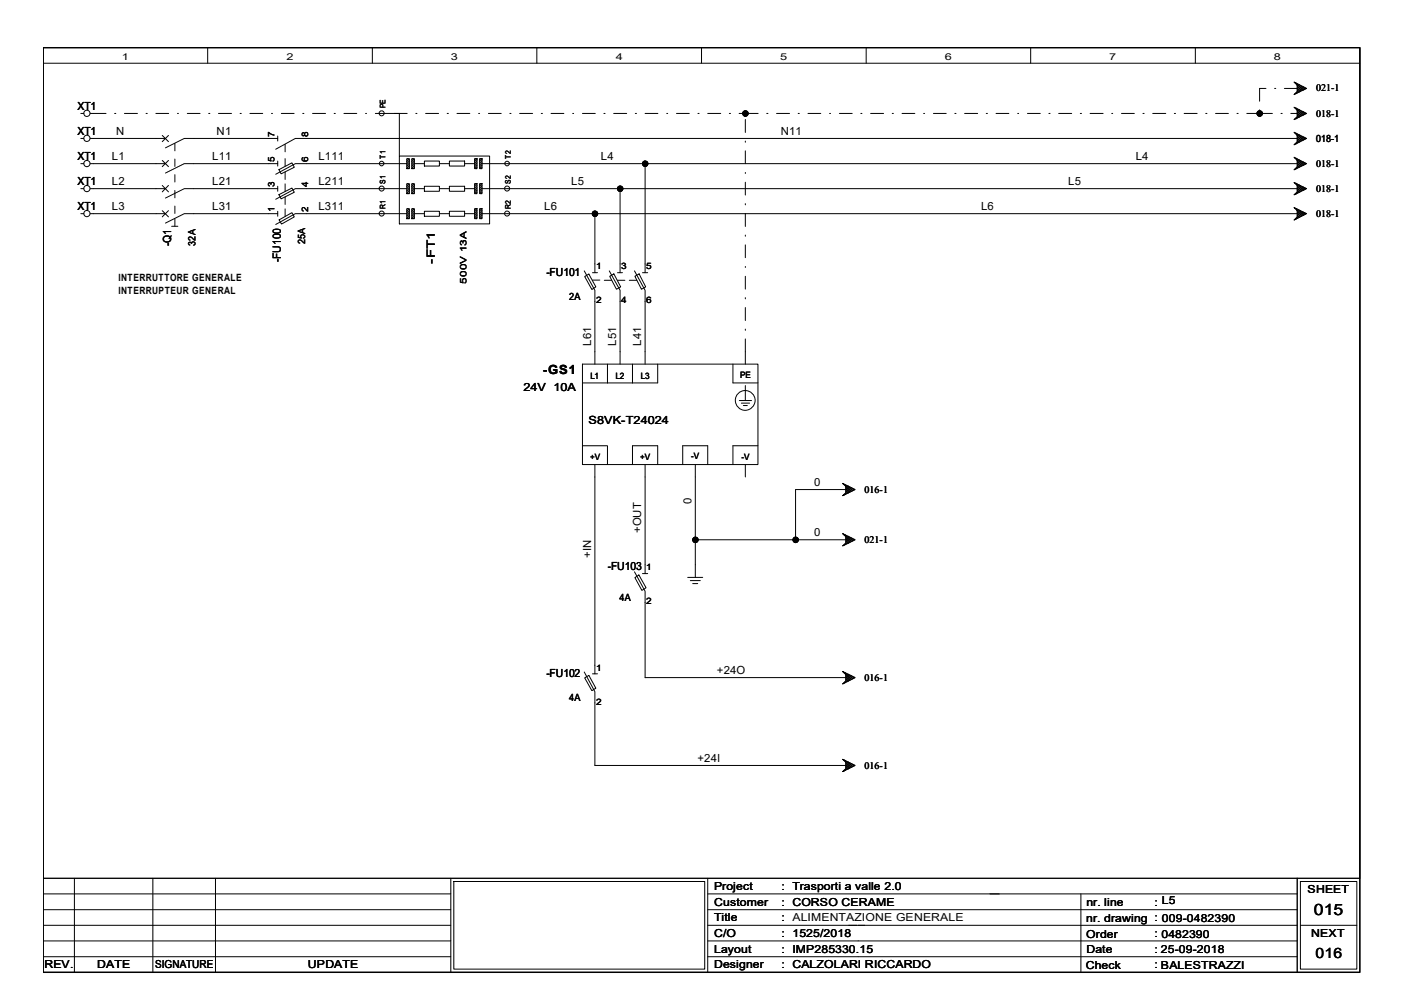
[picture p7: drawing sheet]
<svg xmlns="http://www.w3.org/2000/svg" width="297mm" height="210mm" viewBox="0 0 297 210" stroke-linecap="round" stroke-linejoin="round" font-family="sans-serif">
<path d="M9.1 10.1h278.6v195.6h-278.6zM274.4 185.8v19.9" fill="none" stroke="#000" stroke-width=".3"/>
<g fill="none" stroke="#000" stroke-width=".21">
<path d="M9.1 10.1h278.6v195.6h-278.6zM9.1 10.1h278.6v175.7h-278.6zM9.1 13.4h278.6M43.9 10.1v3.3M78.8 10.1v3.3M113.6 10.1v3.3M148.4 10.1v3.3M183.3 10.1v3.3M218.1 10.1v3.3M252.9 10.1v3.3M267.8 18.7h-1.3v2.7M269.7 18.7h.2"/>
<path d="M271.7 18.7h2.7M273.8 17.4l2.6 1.3-2.6 1.3 .6-.7v-1.3zM273.9 19.9h.1M273.9 17.4v.1M274.1 17.7l.1-.1 1.5 1.5 .5-.5M274.3 19.5l.1 .2M274.4 18.5l.5-.6 1 1.1M274.4 17.7l-.1 .2M274.4 18.2l1 1M274.4 18.6l.8 .7M274.4 19.3l.3 .3M274.7 17.8l-.3 .3"/>
<path d="M275.2 18.1l-.8 .7M275.4 18.2l-1 1M275.9 18.5l-1 .9-.5-.4M276.2 18.8l-.5-.5-1.5 1.5-.1-.1M17.1 39.9h.6M17.1 34.6h.6M17.1 29.3h.6M17.1 24h.6M19.1 39.9h15.9M19.1 34.6h15.9M19.1 29.3h15.9M19.1 24h3.3"/>
<path d="M24.3 24h.2M26.3 24h2.8M30.9 24h.3M33 24h2.7M34.3 39.2l1.3 1.4M34.3 34l1.3 1.3M34.3 28.7l1.3 1.3M35.6 39.2l-1.3 1.4M35.6 34l-1.3 1.3M35.6 28.7l-1.3 1.3M37 30.4v1.5M37 33.7v1.5"/>
<path d="M37 37v1.5M37.5 24h.3M39.6 24h2.7M44.2 24h.2M46.2 24h2.8M50.8 24h.3M52.9 24h2.7M57.4 24h.3M58.8 39.9h-19.8l-4 2M58.8 34.6h-19.8l-4 2M58.8 29.3h-19.8l-4 2M58.8 28.8v1"/>
<path d="M58.8 34.1v1M58.8 39.4v1.1M59 35.9l2.8-1.4 .5 .9-2.8 1.4zM59.5 24h2.7M60.3 30.6v1.5M60.3 33.6v1.5M60.3 36.4v1.6M60.3 38.9v1.6M64 24h.3M66.1 24h2.8M70.7 24h.2M72.8 24h2.7"/>
<path d="M77.3 24h.3M79.4 24h6.7M84.5 33h19.1v14.4h-19.1zM84.5 24v9M86.1 39.9h-23.6l-4.2 2.3M86.1 34.6h-23.6l-4.2 2.3M86.1 38.9h.5v2.1h-.5zM86.1 33.6h.5v2.1h-.5zM86.1 39.1l.5 .5M86.1 39.5l.5 .5M86.1 39.8l.5 .5M86.1 33.8l.5 .5"/>
<path d="M86.1 34.2l.5 .5M86.1 34.5l.5 .6M86.1 34.9l.5 .5M86.1 35.3l.4 .4M86.1 35.6v.1M86.2 38.9l.4 .3M86.2 33.6l.4 .4M87.1 38.9h.6v2.1h-.6zM87.1 33.6h.6v2.1h-.6zM87.1 39.1l.6 .5M87.1 39.5l.6 .5M87.1 39.8l.6 .5"/>
<path d="M87.1 33.8l.6 .5M87.1 34.2l.6 .5M87.1 34.5l.6 .6M87.1 34.9l.6 .5M87.1 35.3l.4 .4M87.1 35.6l.1 .1M87.3 38.9l.4 .3M87.3 33.6l.4 .4M87.7 39.9h2.1M87.7 34.6h2.1M88 24h.2M89.8 39.4h3.2v1.1h-3.2z"/>
<path d="M89.8 34.1h3.2v1h-3.2zM90 24h2.8M93 39.9h2.1M93 34.6h2.1M94.6 24h.3M95.1 34.1h3.2v1h-3.2zM95.1 39.4h3.2v1.1h-3.2zM96.7 24h2.7M98.3 39.9h2.1M98.3 34.6h2.1M100.4 33.6h.5v2.1h-.5zM100.4 38.9h.5v2.1h-.5z"/>
<path d="M100.4 33.8l.5 .5M100.4 35.3l.4 .4M100.4 34.9l.5 .6M100.4 34.5l.5 .6M100.4 34.2l.5 .5M100.4 39.9l.5 .5M100.4 39.5l.5 .5M100.4 39.1l.5 .5M100.5 33.6l.4 .4M100.5 38.9l.4 .3M100.9 33.6h.1M100.9 38.9h.1"/>
<path d="M101.3 24h.2M101.5 33.6h.5v2.1h-.5zM101.5 38.9h.5v2.1h-.5zM101.5 35.3l.4 .4M101.5 34.9l.5 .6M101.5 34.5l.5 .6M101.5 34.2l.5 .5M101.5 33.8l.5 .5M101.5 39.9l.5 .5M101.5 39.5l.5 .5M101.5 39.1l.5 .5M101.6 33.6l.4 .4"/>
<path d="M101.6 38.9l.4 .3M102 33.6h.1M102 39.9h172.4M102 34.6h172.4M102 38.9h.1M103.3 24h2.7M107.9 24h.2M109.9 24h2.8M114.5 24h.3M116.6 24h2.7M121.2 24h.2M123.2 24h2.7"/>
<path d="M127.8 24h.2M129.8 24h2.8M131.2 39.9v17.8M134.4 24h.3M136.5 34.6v23.1M136.5 24h2.7M141.1 24h.2M143.1 24h2.7M147.7 24h.2M149.7 24h2.8M154.3 24h.3M156.4 24h4"/>
<path d="M157.7 24v.3M157.7 25.3v2.7M157.7 29.8v.3M157.7 31.9v2.7M157.7 36.5v.2M157.7 38.6v2.7M162.2 24h.3M164.3 24h2.7M168.9 24h.2M170.9 24h2.7M175.5 24h.2M177.6 24h2.7"/>
<path d="M182.1 24h.3M184.2 24h2.7M188.8 24h.2M190.8 24h2.7M195.4 24h.2M197.5 24h2.7M202 24h.3M204.1 24h2.7M208.7 24h.2M210.7 24h2.7M215.3 24h.2M217.4 24h2.7"/>
<path d="M221.9 24h.3M224 24h2.7M228.6 24h.2M230.6 24h2.8M235.2 24h.2M237.3 24h2.7M241.8 24h.3M243.9 24h2.7M248.5 24h.2M250.5 24h2.8M255.1 24h.3M257.2 24h2.7"/>
<path d="M261.7 24h.3M263.8 24h5.4M266.5 23.2v.3M266.5 23.7v.3M271 24h.3M273.1 24h1.3M273.8 33.3l2.6 1.3-2.6 1.3 .6-.6v-1.3zM273.8 38.6l2.6 1.3-2.6 1.3 .6-.6v-1.4zM273.8 22.7l2.6 1.3-2.6 1.3 .6-.6v-1.4zM273.8 28l2.6 1.3-2.6 1.3 .6-.6v-1.3zM273.9 35.8v.1M273.9 38.7h.1"/>
<path d="M273.9 25.2v.1M273.9 30.5v.1M273.9 33.4h.1M273.9 22.7v.1M273.9 28.1h.1M274.1 33.6l.1-.1 1.5 1.5 .5-.5M274.1 38.9l.1-.1 1.5 1.5 .5-.5M274.1 23l.1-.1 1.5 1.5 .5-.5M274.1 28.3l.1-.1 1.5 1.5 .5-.5M274.3 35.4l.1 .2M274.3 24.8l.1 .2M274.3 30.1l.1 .2"/>
<path d="M274.4 29.3h-211.9l-4.2 2.3M274.4 34.4l.5-.5 1 1M274.4 33.6l-.1 .2M274.4 34.1l1 1M274.4 34.5l.8 .7M274.4 35.3l.3 .2M274.4 39.7l.5-.5 1 1M274.4 38.9l-.1 .2M274.4 39.4l1 1M274.4 39.8l.8 .8M274.4 23.7l.5-.5 1 1.1M274.4 23l-.1 .2"/>
<path d="M274.4 23.5l1 1M274.4 23.9l.8 .7M274.4 24.6l.3 .3M274.4 29l.5-.4 1 .9M274.4 28.3l-.1 .2M274.4 28.8l1 1M274.4 29.2l.8 .7M274.4 29.9l.3 .3M274.7 33.7l-.3 .3M274.7 39l-.3 .3M274.7 23.1l-.3 .3M274.7 28.4l-.3 .3"/>
<path d="M275.2 34l-.8 .7M275.2 39.3l-.8 .7M275.2 23.4l-.8 .7M275.2 28.7l-.8 .7M275.4 34.1l-1 1M275.4 39.4l-1 1M275.4 23.5l-1 1M275.4 28.8l-1 1M275.9 34.4l-1 .9-.5-.4M275.9 39.7l-1 1-.5-.5M275.9 23.7l-1 1.1-.5-.5M275.9 29l-1 1.1-.5-.5"/>
<path d="M276.2 34.8l-.5-.6-1.5 1.5-.1-.1M276.2 24.1l-.5-.5-1.5 1.5-.1-.1M276.2 29.4l-.5-.4-1.5 1.4h-.1M17.1 45.2h.6M19.1 45.2h15.9M34.3 44.6l1.3 1.3M35.6 44.6l-1.3 1.3M36.3 47.9h1.3M37 40.3v1.6M37 43.6v1.6M37 46.3v1.6M58.8 45.2h-19.8l-4 2"/>
<path d="M58.8 44.7v1.1M59 41.2l2.8-1.4 .5 .9-2.8 1.4zM59.1 46.5l2.7-1.5 .5 .9-2.7 1.5zM60.3 41.7v1.6M60.3 44.2v1.6M86.1 45.2h-23.6l-4.2 2.3M86.1 44.2h.5v2.1h-.5zM86.1 44.4l.5 .5M86.1 44.7l.5 .6M86.1 45.1l.5 .6M86.1 45.5l.5 .6M86.1 45.9l.4 .4"/>
<path d="M86.1 46.3h.1M86.1 40.2l.5 .5M86.1 40.6l.4 .4M86.1 40.9v.1M86.2 44.2l.4 .3M87.1 44.2h.6v2.1h-.6zM87.1 46.3h.1M87.1 44.4l.6 .5M87.1 44.7l.6 .6M87.1 45.1l.6 .6M87.1 45.5l.6 .6M87.1 45.9l.4 .4"/>
<path d="M87.1 40.2l.6 .5M87.1 40.6l.4 .4M87.1 40.9l.1 .1M87.3 44.2l.4 .3M87.7 45.2h2.1M89.8 44.7h3.2v1.1h-3.2zM93 45.2h2.1M95.1 44.7h3.2v1.1h-3.2zM98.3 45.2h2.1M100.4 44.2h.5v2.1h-.5zM100.4 40.6l.4 .4M100.4 40.2l.5 .6"/>
<path d="M100.4 45.9l.4 .4M100.4 45.6l.5 .5M100.4 45.2l.5 .5M100.4 44.8l.5 .5M100.4 44.4l.5 .6M100.5 44.2l.4 .4M100.9 44.2h.1M101.5 44.2h.5v2.1h-.5zM101.5 40.6l.4 .4M101.5 40.2l.5 .6M101.5 45.9l.4 .4M101.5 45.6l.5 .5"/>
<path d="M101.5 45.2l.5 .5M101.5 44.8l.5 .5M101.5 44.4l.5 .6M101.6 44.2l.4 .4M102 45.2h172.4M102 44.2h.1M123.6 57.3l2.3 4.1v15.6M123.7 58.5l.9-.5 1.5 2.7-.9 .6zM125.3 59.3h1.6M125.3 57.7h1.1M125.9 45.2v12.5M127.8 59.3h1.6"/>
<path d="M128.9 57.3l2.3 4.1v15.6M129 58.5l.9-.5 1.4 2.7-.9 .5zM130.6 59.3h1.6M130.6 57.7h1.1M133.1 59.3h1.6M134.2 57.3l2.3 4.1v15.6M134.3 58.5l.9-.5 1.4 2.7-.9 .5zM135.9 57.7h1.1M157.7 43.1v.2M157.7 45.2v2.7M157.7 49.7v.3M157.7 51.8v2.7"/>
<path d="M157.7 56.4v.2M157.7 58.5v2.7M273.8 43.9l2.6 1.3-2.6 1.4 .6-.7v-1.3zM273.9 41.1v.1M273.9 46.4v.1M273.9 44h.1M274.1 44.2l.1-.1 1.5 1.5 .5-.5M274.3 40.8l.1 .1M274.3 46.1l.1 .1M274.4 40.6l.3 .2M274.4 45l.5-.5 1 1M274.4 44.2l-.1 .2"/>
<path d="M274.4 44.7l1 1M274.4 45.1l.8 .7M274.4 45.8l.3 .3M274.7 44.4l-.3 .2M275.2 44.6l-.8 .7M275.4 44.7l-1 1M275.9 45l-1 1-.5-.5M276.2 45.3l-.5-.4-1.5 1.5-.1-.1M276.2 40l-.5-.5-1.5 1.6-.1-.2M123.2 77h37.2v21.3h-37.2zM128.5 77v4M133.8 77v4"/>
<path d="M139.1 77v4h-15.9M155.1 77v4h5.3M157.7 63v.2M157.7 65.1v2.7M157.7 69.6v.3M157.7 71.7v5.3M123.2 94.3h5.3v4M125.9 98.3v44.3M133.8 98.3v-4h5.3v4M136.5 98.3v23.1M144.4 98.3v-4h5.3v4M147.1 98.3v23.9"/>
<path d="M156.4 84.8h2.6M156.8 85.3h1.8M157.3 85.8h.8M157.7 81.6v3.2M157.7 98.3v2.6M160.4 94.3h-5.3v4M147.1 114.2h31.8M178.3 112.9l2.6 1.3-2.6 1.3 .6-.6v-1.4zM178.3 102.3l2.6 1.3-2.6 1.3 .6-.6v-1.4zM178.4 115.4h.1M178.4 104.8v.1M178.4 112.9v.1"/>
<path d="M178.4 102.4h.1M178.6 113.2l.1-.1 1.5 1.5 .5-.5M178.6 102.6l.1-.1 1.5 1.5 .5-.5M178.8 115.1l.1 .1M178.8 104.4l.1 .2M178.9 113.2l-.1 .2M178.9 102.6l-.1 .1M178.9 103.6h-10.6v10.6M178.9 114l.5-.5 1 1M178.9 113.7l1 1M178.9 114.1l.8 .8M178.9 114.9l.3 .2"/>
<path d="M178.9 103.3l.5-.5 1 1M178.9 103.1l1 1M178.9 103.5l.8 .7M178.9 104.2l.3 .3M179.2 113.3l-.3 .3M179.2 102.7l-.3 .3M179.7 113.6l-.8 .7M179.7 103l-.8 .7M179.9 113.7l-1 1M179.9 103.1l-1 1M180.4 114l-1 1-.5-.5M180.4 103.3l-1 1.1-.5-.6"/>
<path d="M180.7 114.3l-.5-.5-1.5 1.5-.1-.1M180.7 103.7l-.5-.5-1.5 1.5-.1-.1M134.2 121l2.3 4.1v18.3h42.4M134.3 122.2l.9-.5 1.5 2.7-.9 .5zM135.9 121.4h1.1M145.5 122.2h3.2M146 122.9h2.2M146.6 123.5h1M123.6 142.2l2.3 4.1v15.7h53M123.7 143.4l.9-.5 1.5 2.7-.9 .5zM125.3 142.6h1.1M178.3 142.1l2.6 1.3-2.6 1.3 .6-.6v-1.4z"/>
<path d="M178.4 144.6v.1M178.4 142.2h.1M178.6 142.4l.1-.1 1.5 1.5 .5-.5M178.8 144.2l.1 .2M178.9 142.4l-.1 .1M178.9 143.1l.5-.4 1 .9M178.9 142.9l1 1M178.9 143.3l.8 .7M178.9 144l.3 .3M179.2 142.5l-.3 .2M179.7 142.7l-.8 .8M179.9 142.9l-1 1"/>
<path d="M180.4 143.1l-1 1-.5-.5M180.7 143.5l-.5-.5-1.5 1.5-.1-.1M178.3 160.7l2.6 1.3-2.6 1.3 .6-.7v-1.3zM178.4 163.2h.1M178.4 160.7h.1M178.6 161l.1-.2 1.5 1.5 .5-.5M178.8 162.8l.1 .2M178.9 161l-.1 .1M178.9 161.7l.5-.5 1 1M178.9 161.5l1 1M178.9 161.8l.8 .8M178.9 162.6l.3 .3"/>
<path d="M179.2 161.1l-.3 .2M179.7 161.3l-.8 .8M179.9 161.5l-1 .9M180.4 161.7l-1 1-.5-.5M180.7 162.1l-.5-.5-1.5 1.5-.1-.1M9.1 185.8h278.6M9.1 195.8h86.3M9.1 199.1h86.3M9.1 192.5h86.3M9.1 189.1h86.3M15.7 185.8v19.9M32.3 185.8v19.9"/>
<path d="M45.6 185.8v19.9M95.4 185.8v19.9M96 186.5h53.1v18.6h-53.1zM149.7 185.8v19.9M149.7 195.8h124.7M149.7 199.1h124.7M149.7 192.5h124.7M149.7 189.1h124.7M228.7 189.1v16.6M275.1 186.5h12v18.6h-12zM275.1 195.8h12M9.1 202.4h86.3"/>
<path d="M149.7 202.4h124.7"/>
<circle cx="18.4" cy="34.6" r=".66"/>
<circle cx="18.4" cy="24" r=".66"/>
<circle cx="18.4" cy="29.3" r=".66"/>
<circle cx="18.4" cy="39.9" r=".66"/>
<circle cx="80.7" cy="24" r=".54"/>
<circle cx="80.7" cy="39.9" r=".54"/>
<circle cx="80.7" cy="34.6" r=".49"/>
<circle cx="107.3" cy="39.9" r=".54"/>
<circle cx="107.3" cy="34.6" r=".49"/>
<circle cx="131.2" cy="39.9" r=".57"/>
<circle cx="136.5" cy="34.6" r=".57"/>
<circle cx="157.7" cy="24" r=".57"/>
<circle cx="266.5" cy="24" r=".57"/>
<circle cx="18.4" cy="45.2" r=".66"/>
<circle cx="80.7" cy="45.2" r=".54"/>
<circle cx="107.3" cy="45.2" r=".54"/>
<circle cx="125.9" cy="45.2" r=".57"/>
<circle cx="157.7" cy="84.7" r="2.1"/>
<circle cx="147.1" cy="114.2" r=".57"/>
<circle cx="168.3" cy="114.2" r=".57"/>
</g>
<g fill="#000">
<circle cx="131.2" cy="39.9" r=".57"/>
<circle cx="136.5" cy="34.6" r=".57"/>
<circle cx="157.7" cy="24" r=".57"/>
<circle cx="266.5" cy="24" r=".57"/>
<circle cx="125.9" cy="45.2" r=".57"/>
<circle cx="147.1" cy="114.2" r=".57"/>
<circle cx="168.3" cy="114.2" r=".57"/>
</g>
<text font-size="3.3" x="278" y="193.5">015</text>
<text font-size="3" x="278.3" y="202.6">016</text>
<text font-size="2.7" x="114.8" y="79.2">-GS1</text>
<g font-size="2.4">
<text x="16.4" y="23.2">XT1</text>
<text x="16.4" y="28.5">XT1</text>
<text x="24.6" y="28.5">N</text>
<text x="45.8" y="28.5">N1</text>
<text x="165.2" y="28.5">N11</text>
<text x="16.4" y="33.8">XT1</text>
<text x="23.7" y="33.8">L1</text>
<text x="44.9" y="33.8">L11</text>
<text x="67.4" y="33.8">L111</text>
<text x="127.1" y="33.8">L4</text>
<text x="240.3" y="33.8">L4</text>
<text x="16.4" y="39.1">XT1</text>
<text x="23.7" y="39.1">L2</text>
<text x="44.9" y="39.1">L21</text>
<text x="67.4" y="39.1">L211</text>
<text x="120.9" y="39.1">L5</text>
<text x="226" y="39.1">L5</text>
<text x="16.4" y="44.4">XT1</text>
<text x="23.7" y="44.4">L3</text>
<text x="44.9" y="44.4">L31</text>
<text x="67.4" y="44.4">L311</text>
<text x="115.1" y="44.4">L6</text>
<text x="207.6" y="44.4">L6</text>
<text x="36.2" y="52.2" transform="rotate(-90 36.2 52.2)">-Q1</text>
<text x="59.4" y="55.5" transform="rotate(-90 59.4 55.5)">-FU100</text>
<text x="92" y="55.8" transform="rotate(-90 92 55.8)">-FT1</text>
<text x="115.6" y="58.4">-FU101</text>
<text x="125" y="73.2" transform="rotate(-90 125 73.2)">L61</text>
<text x="130.4" y="73.2" transform="rotate(-90 130.4 73.2)">L51</text>
<text x="135.7" y="73.2" transform="rotate(-90 135.7 73.2)">L41</text>
<text x="110.7" y="82.8">24V 10A</text>
<text x="124.5" y="89.7">S8VK-T24024</text>
<text x="146.3" y="106.7" transform="rotate(-90 146.3 106.7)">0</text>
<text x="172.3" y="102.8">0</text>
<text x="135.7" y="112.8" transform="rotate(-90 135.7 112.8)">+OUT</text>
<text x="172.3" y="113.4">0</text>
<text x="125" y="118.1" transform="rotate(-90 125 118.1)">+IN</text>
<text x="128.6" y="120.7">-FU103</text>
<text x="115.6" y="143.3">-FU102</text>
<text x="151.7" y="142.6">+24O</text>
<text x="147.6" y="161.2">+24I</text>
</g>
<g font-size="2.3">
<text x="151.1" y="188.3">Project</text>
<text x="151.1" y="191.7">Customer</text>
<text x="165.4" y="188.3">: Trasporti a valle 2.0</text>
<text x="165.4" y="191.6">: CORSO CERAME</text>
<text x="229.9" y="191.6">nr. line</text>
<text x="244.3" y="191.6">: L5</text>
<text x="276.6" y="188.9">SHEET</text>
<text x="151.1" y="194.9">Title</text>
<text x="165.4" y="194.9">: ALIMENTAZIONE GENERALE</text>
<text x="229.8" y="195">nr. drawing : 009-0482390</text>
<text x="151.1" y="198.3">C/O</text>
<text x="151.1" y="201.6">Layout</text>
<text x="165.4" y="198.3">: 1525/2018</text>
<text x="165.4" y="201.6">: IMP285330.15</text>
<text x="229.8" y="198.5">Order</text>
<text x="229.9" y="201.5">Date</text>
<text x="244.3" y="198.3">: 0482390</text>
<text x="244.3" y="201.6">: 25-09-2018</text>
<text x="277.4" y="198.2">NEXT</text>
<text x="9.4" y="204.9">REV.</text>
<text x="20.5" y="204.9">DATE</text>
<text x="32.8" y="204.9">SIGNATURE</text>
<text x="65.1" y="204.9">UPDATE</text>
<text x="151.1" y="204.9">Designer</text>
<text x="165.4" y="204.9">: CALZOLARI RICCARDO</text>
<text x="229.7" y="204.9">Check</text>
<text x="244.3" y="204.9">: BALESTRAZZI</text>
<text x="245.6" y="204.9">BALESTRAZZI</text>
</g>
<g font-size="2.1">
<text x="278.4" y="19.3">021-1</text>
<text x="278.4" y="24.7">018-1</text>
<text x="278.4" y="30">018-1</text>
<text x="278.4" y="35.3">018-1</text>
<text x="278.4" y="40.6">018-1</text>
<text x="278.4" y="45.9">018-1</text>
<text x="41.4" y="52" transform="rotate(-90 41.4 52)">32A</text>
<text x="64.6" y="51.7" transform="rotate(-90 64.6 51.7)">25A</text>
<text x="25.1" y="59.6">INTERRUTTORE GENERALE</text>
<text x="25.1" y="62.2">INTERRUPTEUR GENERAL</text>
<text x="120.4" y="63.5">2A</text>
<text x="182.9" y="104.3">016-1</text>
<text x="182.9" y="114.9">021-1</text>
<text x="131.1" y="127.2">4A</text>
<text x="120.4" y="148.4">4A</text>
<text x="182.9" y="144.1">016-1</text>
<text x="182.9" y="162.6">016-1</text>
</g>
<g font-size="2">
<text x="25.8" y="12.7">1</text>
<text x="60.6" y="12.7">2</text>
<text x="95.4" y="12.7">3</text>
<text x="130.3" y="12.7">4</text>
<text x="165.1" y="12.7">5</text>
<text x="199.9" y="12.7">6</text>
<text x="234.7" y="12.7">7</text>
<text x="269.5" y="12.7">8</text>
</g>
<g font-size="1.9">
<text x="58.1" y="29" transform="rotate(-90 58.1 29)">7</text>
<text x="65.2" y="29" transform="rotate(-90 65.2 29)">8</text>
<text x="58.1" y="34.3" transform="rotate(-90 58.1 34.3)">5</text>
<text x="65.2" y="34.3" transform="rotate(-90 65.2 34.3)">6</text>
<text x="58.1" y="39.7" transform="rotate(-90 58.1 39.7)">3</text>
<text x="65.2" y="39.7" transform="rotate(-90 65.2 39.7)">4</text>
<text x="58.1" y="45" transform="rotate(-90 58.1 45)">1</text>
<text x="65.2" y="45" transform="rotate(-90 65.2 45)">2</text>
<text x="126.2" y="57">1</text>
<text x="131.4" y="57">3</text>
<text x="136.7" y="57">5</text>
<text x="98.7" y="60" transform="rotate(-90 98.7 60)">500V 13A</text>
<text x="126.2" y="64.2">2</text>
<text x="131.4" y="64.2">4</text>
<text x="136.7" y="64.2">6</text>
<text x="124.9" y="80.1">L1</text>
<text x="130.3" y="80.1">L2</text>
<text x="135.6" y="80.1">L3</text>
<text x="156.6" y="80">PE</text>
<text x="124.8" y="97.2">+V</text>
<text x="135.4" y="97.2">+V</text>
<text x="146.3" y="97.1">-V</text>
<text x="156.9" y="97.2">-V</text>
<text x="136.7" y="120.7">1</text>
<text x="136.7" y="127.9">2</text>
<text x="126.2" y="141.9">1</text>
<text x="126.2" y="149.1">2</text>
</g>
<g font-size="1.6">
<text x="81.6" y="22.9" transform="rotate(-90 81.6 22.9)">PE</text>
<text x="81.6" y="33.6" transform="rotate(-90 81.6 33.6)">T1</text>
<text x="108.1" y="33.6" transform="rotate(-90 108.1 33.6)">T2</text>
<text x="81.6" y="38.9" transform="rotate(-90 81.6 38.9)">S1</text>
<text x="108.1" y="38.9" transform="rotate(-90 108.1 38.9)">S2</text>
<text x="81.6" y="44.2" transform="rotate(-90 81.6 44.2)">R1</text>
<text x="108.1" y="44.2" transform="rotate(-90 108.1 44.2)">R2</text>
</g>
</svg>
